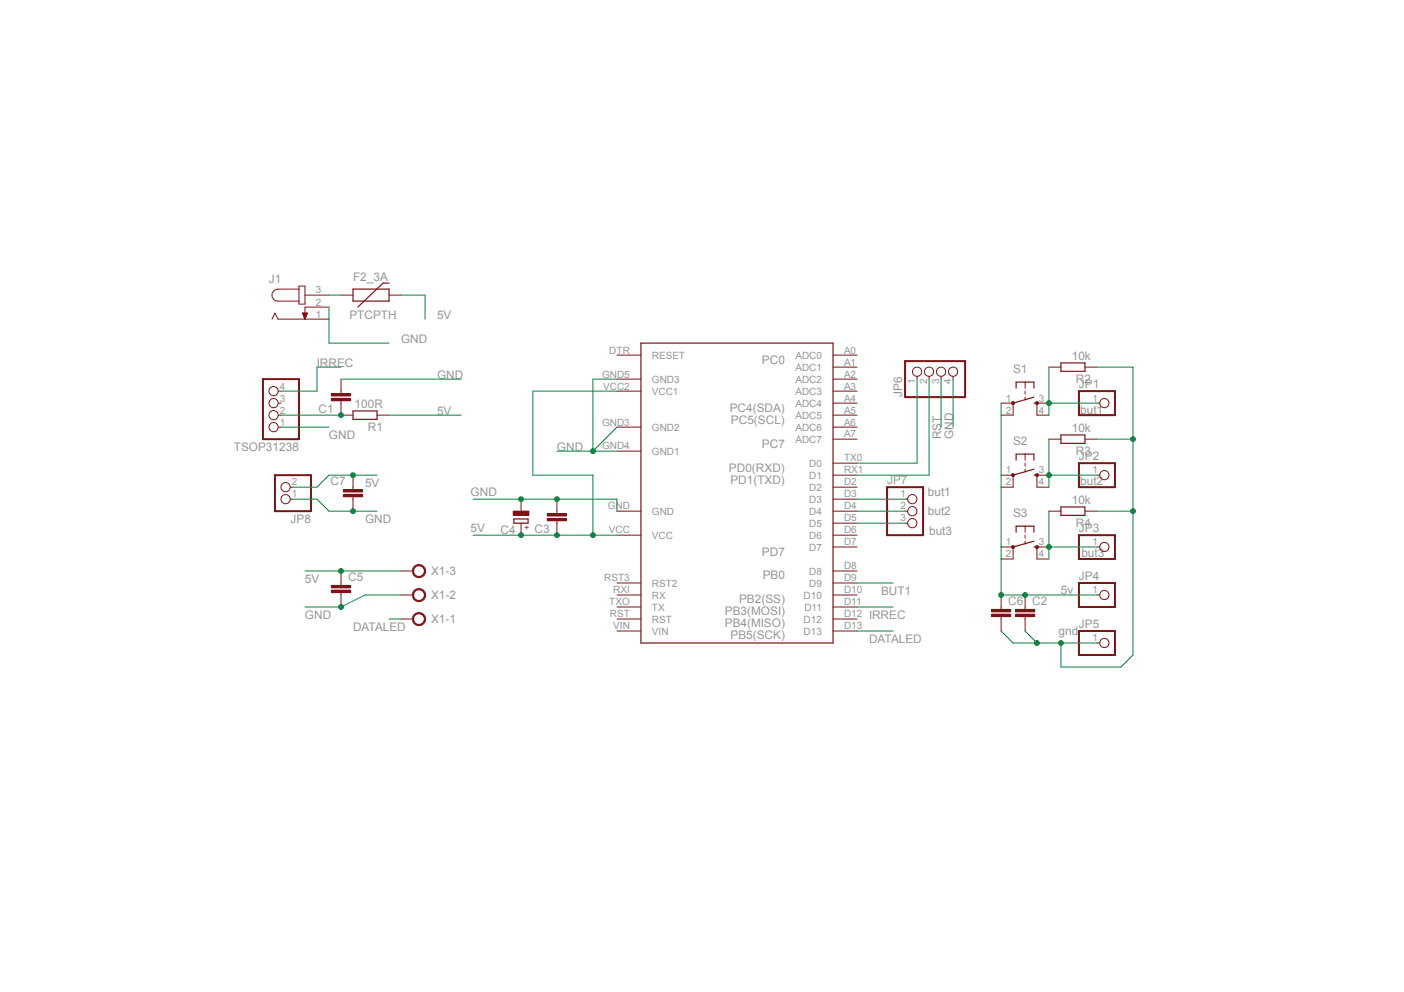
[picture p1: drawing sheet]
<svg xmlns="http://www.w3.org/2000/svg" width="297mm" height="210mm" viewBox="0 0 297 210" stroke-linecap="round" stroke-linejoin="round" font-family="sans-serif">
<g fill="none" stroke="#7d1315" stroke-width=".21">
<path d="M57.5 67.5l.7-1.2 .6 1.2h10.8M63.3 61.2h-4.5a1.27 1.27 0 0 0-1.3 1.2 1.27 1.27 0 0 0 1.3 1.3h4.5M63.3 60.5h1.2v3.8h-1.2zM64 66.3h1l-.5 1.2zM64.1 66.3h.9M64.1 66.5h.8M64.1 66.6h.8M64.2 66.7h.7M64.2 66.8h.6M64.3 66.9h.5M64.3 67.1h.4M64.3 67h.4"/>
<path d="M64.4 67.1h.3M64.4 67.2h.3M64.4 67.3h.2M64.5 67.4h.1M64.5 62.4h5.1M69.6 65h-5.1v2.5"/>
</g>
<path d="M87.6 130.1a1.41 1.41 0 0 1 2.2 0 1.41 1.41 0 0 1-.7 2.2 1.41 1.41 0 0 1-1.8-1.3h.2a1.15 1.15 0 0 1 1.7-1 1.15 1.15 0 0 1 .2 1.9 1.15 1.15 0 0 1-1.8-.5l-.1-.4h-.2z" fill-rule="evenodd" fill="#7d1315"/>
<path d="M84.8 131h2.6M87.6 130.1a1.41 1.41 0 0 1 2.2 0 1.41 1.41 0 0 1-.7 2.2 1.41 1.41 0 0 1-1.8-1.3h.2a1.15 1.15 0 0 1 1.7-1 1.15 1.15 0 0 1 .2 1.9 1.15 1.15 0 0 1-1.8-.5l-.1-.4h-.2z" fill="none" stroke="#7d1315" stroke-width=".21"/>
<path d="M87.6 125a1.41 1.41 0 0 1 2.2 .1 1.41 1.41 0 0 1-.7 2.1 1.41 1.41 0 0 1-1.8-1.3h.2a1.15 1.15 0 0 1 1.7-.9 1.15 1.15 0 0 1 .2 1.9 1.15 1.15 0 0 1-1.8-.6l-.1-.4h-.2z" fill-rule="evenodd" fill="#7d1315"/>
<path d="M84.8 125.9h2.6M87.6 125a1.41 1.41 0 0 1 2.2 .1 1.41 1.41 0 0 1-.7 2.1 1.41 1.41 0 0 1-1.8-1.3h.2a1.15 1.15 0 0 1 1.7-.9 1.15 1.15 0 0 1 .2 1.9 1.15 1.15 0 0 1-1.8-.6l-.1-.4h-.2z" fill="none" stroke="#7d1315" stroke-width=".21"/>
<path d="M87.6 119.9a1.41 1.41 0 0 1 2.2 .1 1.41 1.41 0 0 1-.7 2.1 1.41 1.41 0 0 1-1.8-1.3h.2a1.15 1.15 0 0 1 1.7-.9 1.15 1.15 0 0 1 .2 1.9 1.15 1.15 0 0 1-1.8-.6l-.1-.4h-.2z" fill-rule="evenodd" fill="#7d1315"/>
<path d="M87.6 119.9a1.41 1.41 0 0 1 2.2 .1 1.41 1.41 0 0 1-.7 2.1 1.41 1.41 0 0 1-1.8-1.3h.2a1.15 1.15 0 0 1 1.7-.9 1.15 1.15 0 0 1 .2 1.9 1.15 1.15 0 0 1-1.8-.6l-.1-.4h-.2zM117.8 105.6v2.6M117.8 110.7v2.5M84.8 120.8h2.6" fill="none" stroke="#7d1315" stroke-width=".21"/>
<path d="M115.8 108.7h4.1v.5h-4.1z" fill-rule="evenodd" fill="#7d1315"/>
<path d="M115.8 108.7h4.1v.5h-4.1z" fill="none" stroke="#7d1315" stroke-width=".21"/>
<path d="M115.8 109.7h4.1v.5h-4.1z" fill-rule="evenodd" fill="#7d1315"/>
<g fill="none" stroke="#7d1315" stroke-width=".21">
<path d="M130.5 75.1h5.1M176.2 75.1h5.1M176.2 77.7h5.1M72.1 80.2v2.6M72.1 85.3v2.5M130.5 80.2h5.1M130.5 82.8h5.1M130.5 90.4h5.1M130.5 95.5h5.1M176.2 80.2h5.1M176.2 82.8h5.1M176.2 85.3h5.1"/>
<path d="M176.2 87.8h5.1M176.2 90.4h5.1M176.2 92.9h5.1M176.2 98h5.1M115.8 109.7h4.1v.5h-4.1zM117.8 108.2v.5M117.8 110.2v.5M130.5 108.2h5.1M130.5 113.2h5.1M176.2 100.5h5.1M176.2 103.1h5.1M176.2 105.6h5.1"/>
<path d="M176.2 108.2h5.1M176.2 110.7h5.1M176.2 113.2h5.1M176.2 115.7h5.1M130.5 123.4h5.1M130.5 125.9h5.1M130.5 128.4h5.1M130.5 131h5.1M130.5 133.5h5.1M176.2 120.8h5.1M176.2 123.4h5.1M176.2 125.9h5.1"/>
<path d="M176.2 128.4h5.1M176.2 131h5.1M176.2 133.5h5.1"/>
</g>
<path d="M135.6 72.6h40.6v63.5h-40.6z" fill="none" stroke="#7d1315" stroke-width=".25"/>
<path d="M70.1 83.3h4.1v.5h-4.1z" fill-rule="evenodd" fill="#7d1315"/>
<path d="M70.1 83.3h4.1v.5h-4.1z" fill="none" stroke="#7d1315" stroke-width=".21"/>
<path d="M70.1 84.3h4.1v.5h-4.1z" fill-rule="evenodd" fill="#7d1315"/>
<path d="M70.1 84.3h4.1v.5h-4.1zM72.1 82.8v.5M72.1 84.8v.5M72.1 87.8h2.6M79.8 87.8h2.5M110.2 105.6v2.6M110.2 110.7v2.5" fill="none" stroke="#7d1315" stroke-width=".21"/>
<path d="M74.7 87h5.1v1.7h-5.1zM108.7 109.8h3v.9h-3z" fill="none" stroke="#7d1315" stroke-width=".25"/>
<path d="M108.6 108.2h3.3v.8h-3.3z" fill-rule="evenodd" fill="#7d1315"/>
<path d="M108.6 108.2h3.3v.8h-3.3zM72.1 120.8v2.6M72.1 125.9v2.5" fill="none" stroke="#7d1315" stroke-width=".21"/>
<path d="M70.1 124.9h4.1v.5h-4.1z" fill-rule="evenodd" fill="#7d1315"/>
<path d="M70.1 124.9h4.1v.5h-4.1z" fill="none" stroke="#7d1315" stroke-width=".21"/>
<path d="M70.1 123.9h4.1v.5h-4.1z" fill-rule="evenodd" fill="#7d1315"/>
<g fill="none" stroke="#7d1315" stroke-width=".21">
<path d="M72.1 62.4h2.6M82.3 62.4h2.5M58.9 90.4h.5M58.9 87.8h.5M58.9 85.3h.5M58.9 82.8h.5M211.8 85.3h2.5v2.5h-2.5M216.9 80.9v1.2M216.9 82.8v.6M216.9 84v.7M221.9 85.3h-2.5v2.5h2.5M232.1 115.7h.6"/>
<path d="M70.1 123.9h4.1v.5h-4.1zM72.1 123.4v.5M72.1 125.4v.5"/>
<circle cx="57.9" cy="87.8" r=".98"/>
<circle cx="57.9" cy="82.8" r=".98"/>
<circle cx="57.9" cy="90.4" r=".98"/>
<circle cx="57.9" cy="85.3" r=".98"/>
<circle cx="233.6" cy="115.7" r=".98"/>
</g>
<path d="M82.3 59.9h-1.3l-5.3 5.1M74.7 61.2h7.6v2.5h-7.6zM215 82.1v-1.2h3.7v1.2M218.7 85.3h.7" fill="none" stroke="#7d1315" stroke-width=".25"/>
<path d="M55.6 80.2h7.7v12.7h-7.7zM228.3 113.2h7.6v5.1h-7.6z" fill="none" stroke="#7d1315" stroke-width=".42"/>
<path d="M214.1 85h.5v.5l-.3 .1-.2-.1z" fill-rule="evenodd" fill="#7d1315"/>
<path d="M214.1 85h.5v.5l-.3 .1-.2-.1z" fill="none" stroke="#7d1315" stroke-width=".21"/>
<path d="M219.2 85h.4v.5l-.2 .1-.2-.1z" fill-rule="evenodd" fill="#7d1315"/>
<path d="M216.9 96.1v1.3M216.9 98v.6M216.9 99.3v.6M219.2 85h.4v.5l-.2 .1-.2-.1zM211.8 100.5h2.5v2.6h-2.5M221.9 100.5h-2.5v2.6h2.5" fill="none" stroke="#7d1315" stroke-width=".21"/>
<path d="M215 97.4v-1.3h3.7v1.3M218.7 84l-4.4 1.3M218.7 100.5h.7" fill="none" stroke="#7d1315" stroke-width=".25"/>
<path d="M214.1 100.3h.5v.5l-.3 .1-.2-.1z" fill-rule="evenodd" fill="#7d1315"/>
<path d="M214.1 100.3h.5v.5l-.3 .1-.2-.1z" fill="none" stroke="#7d1315" stroke-width=".21"/>
<path d="M219.2 100.3h.4v.5l-.2 .1-.2-.1z" fill-rule="evenodd" fill="#7d1315"/>
<path d="M211.8 115.7h2.5v2.6h-2.5M216.9 111.3v1.3M216.9 113.2v.7M216.9 114.5v.6M219.2 100.3h.4v.5l-.2 .1-.2-.1zM221.9 115.7h-2.5v2.6h2.5" fill="none" stroke="#7d1315" stroke-width=".21"/>
<path d="M218.7 99.3l-4.4 1.2M215 112.6v-1.3h3.7v1.3M218.7 115.7h.7" fill="none" stroke="#7d1315" stroke-width=".25"/>
<path d="M214.1 115.5h.5v.5h-.5z" fill-rule="evenodd" fill="#7d1315"/>
<path d="M214.1 115.5h.5v.5h-.5z" fill="none" stroke="#7d1315" stroke-width=".21"/>
<path d="M219.2 115.5h.4v.5h-.4z" fill-rule="evenodd" fill="#7d1315"/>
<g fill="none" stroke="#7d1315" stroke-width=".21">
<path d="M232.1 85.3h.6M219.2 115.5h.4v.5h-.4zM232.1 100.5h.6M216.9 125.9v2.5M216.9 131v2.5M232.1 125.9h.6M232.1 136.1h.6"/>
<circle cx="233.6" cy="85.3" r=".98"/>
<circle cx="233.6" cy="100.5" r=".98"/>
<circle cx="233.6" cy="125.9" r=".98"/>
<circle cx="233.6" cy="136.1" r=".98"/>
</g>
<path d="M218.7 114.5l-4.4 1.2" fill="none" stroke="#7d1315" stroke-width=".25"/>
<path d="M228.3 82.8h7.6v5h-7.6zM228.3 98h7.6v5.1h-7.6zM228.3 123.4h7.6v5h-7.6zM228.3 133.5h7.6v5.1h-7.6z" fill="none" stroke="#7d1315" stroke-width=".42"/>
<path d="M214.8 130h4.1v.5h-4.1z" fill-rule="evenodd" fill="#7d1315"/>
<path d="M214.8 130h4.1v.5h-4.1z" fill="none" stroke="#7d1315" stroke-width=".21"/>
<path d="M214.8 128.9h4.1v.6h-4.1z" fill-rule="evenodd" fill="#7d1315"/>
<path d="M221.9 77.7h2.6M229.5 77.7h2.6M221.9 92.9h2.6M229.5 92.9h2.6M221.9 108.2h2.6M229.5 108.2h2.6M211.8 125.9v2.5M211.8 131v2.5M214.8 128.9h4.1v.6h-4.1zM216.9 128.4v.5M216.9 130.5v.5" fill="none" stroke="#7d1315" stroke-width=".21"/>
<path d="M224.5 76.8h5v1.8h-5zM224.5 92h5v1.8h-5zM224.5 107.3h5v1.8h-5z" fill="none" stroke="#7d1315" stroke-width=".25"/>
<path d="M209.8 130h4v.5h-4z" fill-rule="evenodd" fill="#7d1315"/>
<path d="M209.8 130h4v.5h-4z" fill="none" stroke="#7d1315" stroke-width=".21"/>
<path d="M209.8 128.9h4v.6h-4z" fill-rule="evenodd" fill="#7d1315"/>
<g fill="none" stroke="#7d1315" stroke-width=".21">
<path d="M194 79.7v.5M196.6 79.7v.5M199.1 79.7v.5M201.6 79.7v.5M61.4 105.6h.6M61.4 103.1h.6M74.7 100.5v2.6M74.7 105.6v2.6M191.5 105.6h.5M191.5 108.2h.5M191.5 110.7h.5M209.8 128.9h4v.6h-4z"/>
<path d="M211.8 128.4v.5M211.8 130.5v.5"/>
<circle cx="194" cy="78.7" r=".98"/>
<circle cx="196.6" cy="78.7" r=".98"/>
<circle cx="199.1" cy="78.7" r=".98"/>
<circle cx="201.6" cy="78.7" r=".98"/>
<circle cx="60.4" cy="103.1" r=".98"/>
<circle cx="60.4" cy="105.6" r=".98"/>
<circle cx="193" cy="105.6" r=".98"/>
<circle cx="193" cy="110.7" r=".98"/>
<circle cx="193" cy="108.2" r=".98"/>
</g>
<path d="M191.5 76.4h12.7v7.6h-12.7zM58.2 100.5h7.6v7.7h-7.6zM187.7 103.1h7.6v10.1h-7.6z" fill="none" stroke="#7d1315" stroke-width=".42"/>
<path d="M72.7 104.6h4v.5h-4z" fill-rule="evenodd" fill="#7d1315"/>
<path d="M72.7 104.6h4v.5h-4z" fill="none" stroke="#7d1315" stroke-width=".21"/>
<path d="M72.7 103.6h4v.5h-4z" fill-rule="evenodd" fill="#7d1315"/>
<path d="M72.7 103.6h4v.5h-4zM74.7 103.1v.5M74.7 105.1v.5" fill="none" stroke="#7d1315" stroke-width=".21"/>
<path d="M69.6 62.4h2.5M84.8 62.4h5.1v5.1M64.5 120.8h20.3" fill="none" stroke="#0b7f3f" stroke-width=".21"/>
<circle cx="72.1" cy="120.8" r=".51" fill="#0b7f3f"/>
<g fill="none" stroke="#0b7f3f" stroke-width=".21">
<path d="M100.1 113.2h30.4"/>
<circle cx="72.1" cy="120.8" r=".51"/>
</g>
<circle cx="117.8" cy="113.2" r=".51" fill="#0b7f3f"/>
<g fill="none" stroke="#0b7f3f" stroke-width=".21">
<path d="M130.5 82.8h-17.8v17.7h12.7v12.7"/>
<circle cx="117.8" cy="113.2" r=".51"/>
</g>
<circle cx="125.4" cy="113.2" r=".51" fill="#0b7f3f"/>
<circle cx="125.4" cy="113.2" r=".51" fill="none" stroke="#0b7f3f" stroke-width=".21"/>
<circle cx="110.2" cy="113.2" r=".51" fill="#0b7f3f"/>
<g fill="none" stroke="#0b7f3f" stroke-width=".21">
<path d="M82.3 87.8h15.2M79.8 100.5h-10.2l-2.5 2.6h-5.1"/>
<circle cx="110.2" cy="113.2" r=".51"/>
</g>
<circle cx="74.7" cy="100.5" r=".51" fill="#0b7f3f"/>
<g fill="none" stroke="#0b7f3f" stroke-width=".21">
<path d="M84.8 125.9h-7.6l-5.1 2.5h-7.6"/>
<circle cx="74.7" cy="100.5" r=".51"/>
</g>
<circle cx="72.1" cy="128.4" r=".51" fill="#0b7f3f"/>
<g fill="none" stroke="#0b7f3f" stroke-width=".21">
<path d="M69.6 65v7.6h12.7M117.8 95.5h12.7M130.5 80.2h-5.1v15.3l5.1-5.1"/>
<circle cx="72.1" cy="128.4" r=".51"/>
</g>
<circle cx="125.4" cy="95.5" r=".51" fill="#0b7f3f"/>
<g fill="none" stroke="#0b7f3f" stroke-width=".21">
<path d="M117.8 105.6h12.7v2.6"/>
<circle cx="125.4" cy="95.5" r=".51"/>
</g>
<circle cx="117.8" cy="105.6" r=".51" fill="#0b7f3f"/>
<g fill="none" stroke="#0b7f3f" stroke-width=".21">
<path d="M100.1 105.6h17.7"/>
<circle cx="117.8" cy="105.6" r=".51"/>
</g>
<circle cx="110.2" cy="105.6" r=".51" fill="#0b7f3f"/>
<g fill="none" stroke="#0b7f3f" stroke-width=".21">
<path d="M232.1 77.7h7.6v30.5h-7.6M59.4 90.4h10.2M72.1 80.2h25.4M232.1 92.9h7.6"/>
<circle cx="110.2" cy="105.6" r=".51"/>
</g>
<circle cx="239.7" cy="92.9" r=".51" fill="#0b7f3f"/>
<circle cx="239.7" cy="92.9" r=".51" fill="none" stroke="#0b7f3f" stroke-width=".21"/>
<circle cx="239.7" cy="108.2" r=".51" fill="#0b7f3f"/>
<g fill="none" stroke="#0b7f3f" stroke-width=".21">
<path d="M239.7 108.2v30.4l-2.5 2.5h-12.7v-5M216.9 133.5l2.5 2.6h12.7"/>
<circle cx="239.7" cy="108.2" r=".51"/>
</g>
<circle cx="224.5" cy="136.1" r=".51" fill="#0b7f3f"/>
<g fill="none" stroke="#0b7f3f" stroke-width=".21">
<path d="M211.8 133.5l2.5 2.6h5.1"/>
<circle cx="224.5" cy="136.1" r=".51"/>
</g>
<circle cx="219.4" cy="136.1" r=".51" fill="#0b7f3f"/>
<g fill="none" stroke="#0b7f3f" stroke-width=".21">
<path d="M201.6 80.2v10.2M62 105.6h5.1l2.5 2.6h10.2"/>
<circle cx="219.4" cy="136.1" r=".51"/>
</g>
<circle cx="74.7" cy="108.2" r=".51" fill="#0b7f3f"/>
<g fill="none" stroke="#0b7f3f" stroke-width=".21">
<path d="M72.1 77.7h-5v5.1h-7.7M59.4 87.8h12.7M82.3 131h2.5M181.3 133.5h7.6M181.3 128.4h7.6"/>
<circle cx="74.7" cy="108.2" r=".51"/>
</g>
<circle cx="72.1" cy="87.8" r=".51" fill="#0b7f3f"/>
<g fill="none" stroke="#0b7f3f" stroke-width=".21">
<path d="M221.9 77.7v10.1M221.9 85.3h10.2M181.3 123.4h7.6"/>
<circle cx="72.1" cy="87.8" r=".51"/>
</g>
<circle cx="221.9" cy="85.3" r=".51" fill="#0b7f3f"/>
<g fill="none" stroke="#0b7f3f" stroke-width=".21">
<path d="M221.9 92.9v10.2M221.9 100.5h10.2"/>
<circle cx="221.9" cy="85.3" r=".51"/>
</g>
<circle cx="221.9" cy="100.5" r=".51" fill="#0b7f3f"/>
<g fill="none" stroke="#0b7f3f" stroke-width=".21">
<path d="M221.9 115.7h10.2M221.9 108.2v10.1"/>
<circle cx="221.9" cy="100.5" r=".51"/>
</g>
<circle cx="221.9" cy="115.7" r=".51" fill="#0b7f3f"/>
<g fill="none" stroke="#0b7f3f" stroke-width=".21">
<path d="M211.8 87.8v38.1h20.3"/>
<circle cx="221.9" cy="115.7" r=".51"/>
</g>
<circle cx="216.9" cy="125.9" r=".51" fill="#0b7f3f"/>
<circle cx="216.9" cy="125.9" r=".51" fill="none" stroke="#0b7f3f" stroke-width=".21"/>
<circle cx="211.8" cy="125.9" r=".51" fill="#0b7f3f"/>
<g fill="none" stroke="#0b7f3f" stroke-width=".21">
<path d="M194 80.2v17.8h-12.7M196.6 80.2v20.3h-15.3M199.1 80.2v10.2M211.8 85.3v2.5M181.3 105.6h10.2M181.3 108.2h10.2M181.3 110.7h10.2"/>
<circle cx="211.8" cy="125.9" r=".51"/>
</g>
<g font-size="2.5" fill="#939598">
<text x="56.9" y="59.9">J1</text>
<text x="74.7" y="59.4">F2_3A</text>
<text x="73.9" y="67.5">PTCPTH</text>
<text x="92.5" y="67.5">5V</text>
<text x="67.1" y="77.7">IRREC</text>
<text x="84.8" y="72.6">GND</text>
<text x="161.2" y="76.9">PC0</text>
<text x="226.7" y="76.2">10k</text>
<text x="92.5" y="80.2">GND</text>
<text x="214.3" y="79">S1</text>
<text x="227.6" y="81">R2</text>
<text x="228.3" y="82.1">JP1</text>
<text x="67.4" y="87.5">C1</text>
<text x="75" y="86.3">100R</text>
<text x="92.5" y="87.8">5V</text>
<text x="154.4" y="87.1">PC4(SDA)</text>
<text x="154.7" y="89.6">PC5(SCL)</text>
<text x="190.8" y="84" transform="rotate(-90 190.8 84)">JP6</text>
<text x="228.5" y="87.6">but1</text>
<text x="49.5" y="95.3">TSOP31238</text>
<text x="69.6" y="92.9">GND</text>
<text x="77.8" y="91.1">R1</text>
<text x="117.8" y="95.5">GND</text>
<text x="161.2" y="94.7">PC7</text>
<text x="199.1" y="92.9" transform="rotate(-90 199.1 92.9)">RST</text>
<text x="201.6" y="92.9" transform="rotate(-90 201.6 92.9)">GND</text>
<text x="214.3" y="94.2">S2</text>
<text x="226.7" y="91.4">10k</text>
<text x="154.2" y="99.8">PD0(RXD)</text>
<text x="227.6" y="96.2">R3</text>
<text x="228.3" y="97.4">JP2</text>
<text x="69.9" y="102.7">C7</text>
<text x="77.2" y="103.1">5V</text>
<text x="99.6" y="104.9">GND</text>
<text x="154.5" y="102.3">PD1(TXD)</text>
<text x="187.7" y="102.4">JP7</text>
<text x="196.3" y="104.9">but1</text>
<text x="226.7" y="106.6">10k</text>
<text x="228.5" y="102.6">but2</text>
<text x="61.5" y="110.6">JP8</text>
<text x="77.2" y="110.7">GND</text>
<text x="99.6" y="112.5">5V</text>
<text x="105.9" y="112.9">C4</text>
<text x="113.1" y="112.9">C3</text>
<text x="196.3" y="108.9">but2</text>
<text x="196.6" y="113.2">but3</text>
<text x="214.3" y="109.4">S3</text>
<text x="227.6" y="111.4">R4</text>
<text x="228.3" y="112.6">JP3</text>
<text x="161.2" y="117.6">PD7</text>
<text x="228.8" y="117.8">but3</text>
<text x="64.5" y="123.4">5V</text>
<text x="73.7" y="123">C5</text>
<text x="91.2" y="121.7">X1-3</text>
<text x="161.4" y="122.6">PB0</text>
<text x="186.4" y="125.9">BUT1</text>
<text x="224.5" y="125.6">5v</text>
<text x="228.3" y="122.7">JP4</text>
<text x="64.5" y="131">GND</text>
<text x="91.2" y="131.9">X1-1</text>
<text x="91.2" y="126.8">X1-2</text>
<text x="153.4" y="130.2">PB3(MOSI)</text>
<text x="156.4" y="127.7">PB2(SS)</text>
<text x="183.9" y="131">IRREC</text>
<text x="213.3" y="128.1">C6</text>
<text x="218.4" y="128.1">C2</text>
<text x="74.7" y="133.5">DATALED</text>
<text x="153.4" y="132.8">PB4(MISO)</text>
<text x="154.6" y="135.3">PB5(SCK)</text>
<text x="183.9" y="136.1">DATALED</text>
<text x="224" y="134.3">gnd</text>
<text x="228.3" y="132.9">JP5</text>
</g>
<g font-size="2.1" fill="#939598">
<text x="66.9" y="62.1">3</text>
<text x="66.9" y="64.6">2</text>
<text x="66.9" y="67.2">1</text>
<text x="128.9" y="74.8">DTR</text>
<text x="137.9" y="75.9">RESET</text>
<text x="168.3" y="75.9">ADC0</text>
<text x="178.6" y="74.8">A0</text>
<text x="178.6" y="77.3">A1</text>
<text x="59.2" y="82.4">4</text>
<text x="127.4" y="79.9">GND5</text>
<text x="127.6" y="82.4">VCC2</text>
<text x="137.9" y="81">GND3</text>
<text x="137.9" y="83.5">VCC1</text>
<text x="168.3" y="78.4">ADC1</text>
<text x="168.3" y="81">ADC2</text>
<text x="168.3" y="83.5">ADC3</text>
<text x="178.6" y="79.9">A2</text>
<text x="178.6" y="82.4">A3</text>
<text x="193.6" y="81.2" transform="rotate(-90 193.6 81.2)">1</text>
<text x="196.2" y="81.2" transform="rotate(-90 196.2 81.2)">2</text>
<text x="198.7" y="81.2" transform="rotate(-90 198.7 81.2)">3</text>
<text x="201.3" y="81.2" transform="rotate(-90 201.3 81.2)">4</text>
<text x="59.2" y="87.5">2</text>
<text x="59.2" y="85">3</text>
<text x="168.3" y="86.1">ADC4</text>
<text x="168.3" y="88.6">ADC5</text>
<text x="178.6" y="85">A4</text>
<text x="178.6" y="87.5">A5</text>
<text x="212.8" y="85">1</text>
<text x="212.8" y="87.5">2</text>
<text x="219.8" y="85">3</text>
<text x="219.8" y="87.5">4</text>
<text x="231.1" y="85">1</text>
<text x="59.2" y="90">1</text>
<text x="127.4" y="90">GND3</text>
<text x="127.4" y="95.1">GND4</text>
<text x="137.9" y="91.1">GND2</text>
<text x="168.3" y="91.1">ADC6</text>
<text x="168.3" y="93.7">ADC7</text>
<text x="178.6" y="90">A6</text>
<text x="178.6" y="92.5">A7</text>
<text x="137.9" y="96.2">GND1</text>
<text x="171.2" y="98.8">D0</text>
<text x="171.2" y="101.3">D1</text>
<text x="178.6" y="97.6">TX0</text>
<text x="178.6" y="100.2">RX1</text>
<text x="212.8" y="100.2">1</text>
<text x="219.8" y="100.2">3</text>
<text x="231.1" y="100.2">1</text>
<text x="61.8" y="105.2">1</text>
<text x="61.8" y="102.7">2</text>
<text x="128.6" y="107.8">GND</text>
<text x="171.2" y="103.8">D2</text>
<text x="171.2" y="106.4">D3</text>
<text x="178.6" y="102.7">D2</text>
<text x="178.6" y="105.2">D3</text>
<text x="178.6" y="107.8">D4</text>
<text x="190.5" y="105.2">1</text>
<text x="190.5" y="107.8">2</text>
<text x="212.8" y="102.7">2</text>
<text x="219.8" y="102.7">4</text>
<text x="128.8" y="112.9">VCC</text>
<text x="137.9" y="108.9">GND</text>
<text x="171.2" y="108.9">D4</text>
<text x="171.2" y="111.5">D5</text>
<text x="178.6" y="110.3">D5</text>
<text x="178.6" y="112.9">D6</text>
<text x="190.5" y="110.3">3</text>
<text x="137.9" y="114">VCC</text>
<text x="171.2" y="114">D6</text>
<text x="171.2" y="116.5">D7</text>
<text x="178.6" y="115.4">D7</text>
<text x="212.8" y="115.4">1</text>
<text x="212.8" y="117.9">2</text>
<text x="219.8" y="115.4">3</text>
<text x="219.8" y="117.9">4</text>
<text x="231.1" y="115.4">1</text>
<text x="127.9" y="123">RST3</text>
<text x="129.8" y="125.6">RXI</text>
<text x="137.9" y="124.1">RST2</text>
<text x="171.2" y="121.6">D8</text>
<text x="171.2" y="124.1">D9</text>
<text x="178.6" y="120.5">D8</text>
<text x="178.6" y="123">D9</text>
<text x="178.6" y="125.6">D10</text>
<text x="231.1" y="125.6">1</text>
<text x="128.9" y="128.1">TXO</text>
<text x="129" y="130.6">RST</text>
<text x="137.9" y="129.2">TX</text>
<text x="137.9" y="126.7">RX</text>
<text x="137.9" y="131.7">RST</text>
<text x="170" y="126.7">D10</text>
<text x="170" y="131.7">D12</text>
<text x="170.2" y="129.2">D11</text>
<text x="178.6" y="128.1">D11</text>
<text x="178.6" y="130.6">D12</text>
<text x="129.8" y="133.2">VIN</text>
<text x="137.9" y="134.3">VIN</text>
<text x="170" y="134.3">D13</text>
<text x="178.6" y="133.2">D13</text>
<text x="231.1" y="135.7">1</text>
</g>
<text font-size="1.8" fill="#7d1315" x="112.1" y="112.1" transform="rotate(-90 112.1 112.1)">+</text>
</svg>
